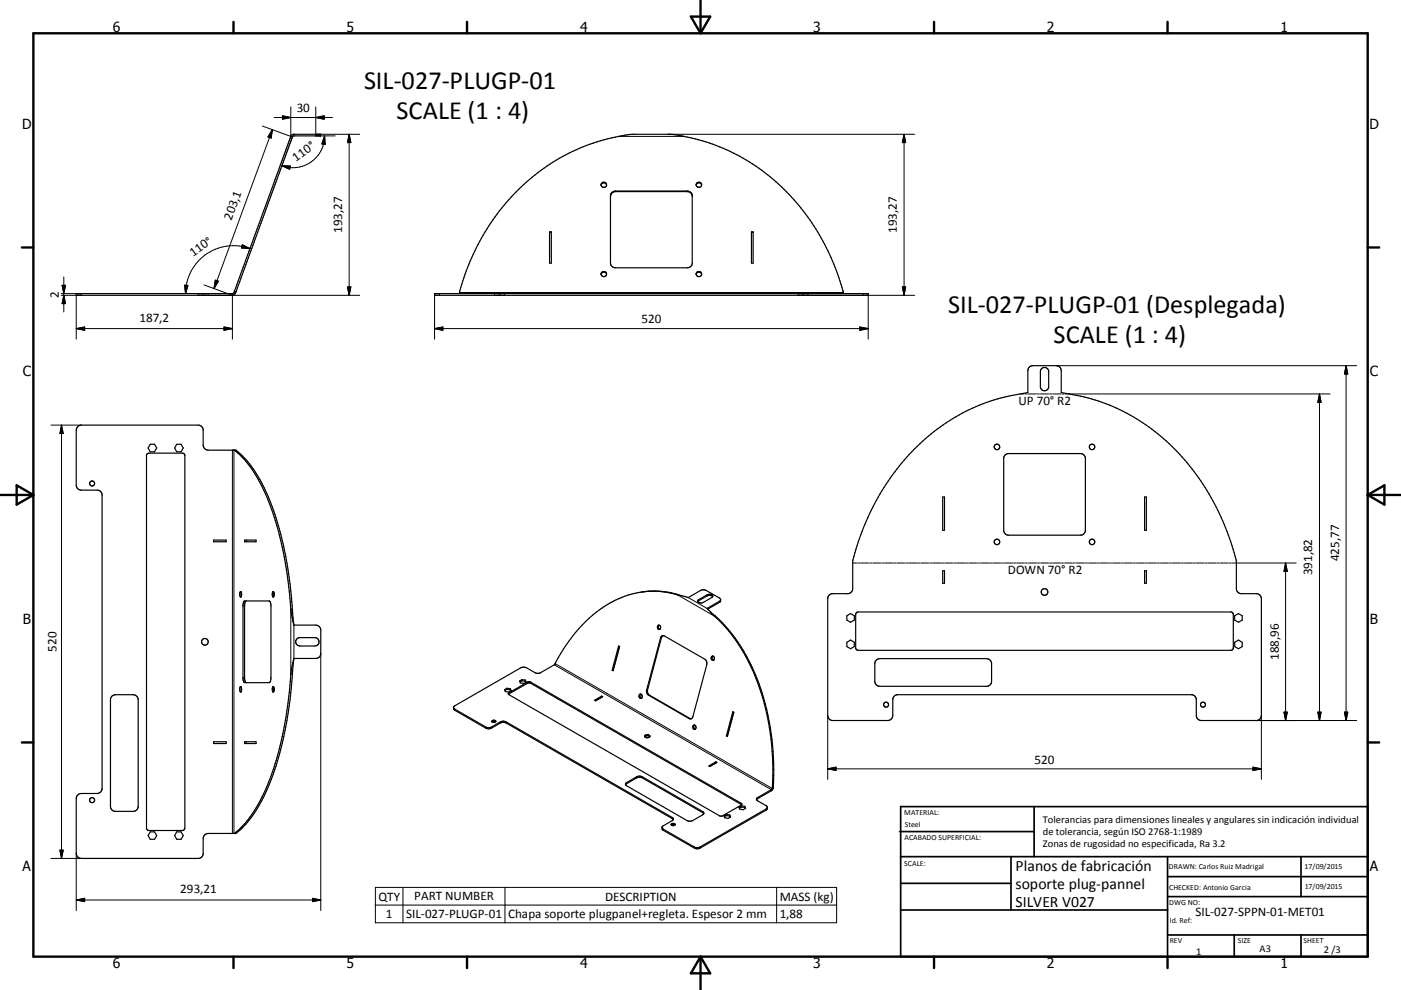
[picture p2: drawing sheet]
<svg xmlns="http://www.w3.org/2000/svg" width="420mm" height="297mm" viewBox="0 0 420 297" stroke-linecap="round" stroke-linejoin="round" font-family="sans-serif">
<g fill="none" stroke="#000" stroke-width=".36">
<path d="M87.2 40.9l.5 .2M87.2 40.9l-16.9 46.5M87.7 41.1l-16.9 46.4M88.1 40.8h8.1v-.5h-8.2l-.8 .6M88.1 40.3v.5M88.1 40.8l-.4 .3M180.2 55.5a.84 .84 0 0 1 .8-.7 .84 .84 0 0 1 .9 .7M207.5 58.6l-.6-.9-.9-.2h-21.5a1.47 1.47 0 0 0-1.5 1.4M207.5 58.7v20.2a1.44 1.44 0 0 1-1.5 1.4h-21.5a1.47 1.47 0 0 1-1.5-1.4v-20.2a1.51 1.51 0 0 1 1.5-1.4h21.5a1.48 1.48 0 0 1 1.5 1.6M208.7 55.5a.84 .84 0 0 1 .8-.7 .84 .84 0 0 1 .9 .7M164.8 69.5h.5v9.4h-.5zM164.8 69.7h.5"/>
<path d="M225.3 69.5h.5v9.4h-.5zM225.3 69.7h.5M60.9 88.1v.5M70.3 87.4l-.2 .5-.4 .2h-46.8v.5h46.8l.6-.3 .5-.8M70.3 87.4l.5 .1M130.3 88.1h130v.5h-130zM137.8 88.1v-.7a64.7 64.7 0 0 1 37-43.4 59.9 59.9 0 0 1 14.9-3.7h11.2a60.1 60.1 0 0 1 46.4 33.1l3.5 7.8 2 6.2v.7M149.8 88.1v.5M180.2 82.3a.84 .84 0 0 1 .8-.7 .84 .84 0 0 1 .9 .7M208.7 82.3a.84 .84 0 0 1 .8-.7 .84 .84 0 0 1 .9 .7M240.8 88.1v.5M312.3 110.5a1.25 1.25 0 0 1 1.4-.2 1.25 1.25 0 0 1 .7 1.2v4.5a1.24 1.24 0 0 1-1.2 1.2 1.24 1.24 0 0 1-1.3-1.2v-4.5z"/>
<path d="M44.1 136.1l.6-.2h10l.5 .2 .2 .6v111.7l-.2 .5-.5 .3h-10l-.6-.3-.2-.5v-111.7zM45 133.3h1.3l.7 1.1-.7 1.1h-1.3l-.6-1.1zM53 133.3h1.3l.6 1.1-.6 1.1h-1.3l-.6-1.1zM70.3 135.1a35.8 35.8 0 0 1 10.2 15.4 107.3 107.3 0 0 1 6.7 32.3M70.3 135.1h.1M70.3 135.1h.5M70.8 135.1h-8.4a1.58 1.58 0 0 1-1.5-1.6v-4.5a1.51 1.51 0 0 0-1.5-1.5h-35a1.56 1.56 0 0 0-1.5 1.5v16.5a1.51 1.51 0 0 0 1.5 1.5h4.7a1.47 1.47 0 0 1 1.5 1.5v88.1a1.51 1.51 0 0 1-1.5 1.5h-4.7a1.52 1.52 0 0 0-1.5 1.5v16.4a1.52 1.52 0 0 0 1.5 1.5h35a1.47 1.47 0 0 0 1.5-1.5v-4.5a1.53 1.53 0 0 1 1.5-1.5h8.4M70.8 135.1a37.6 37.6 0 0 1 10.8 16.9 112.3 112.3 0 0 1 6.1 30.8M301.3 136.5l1.1-.4h21.5a1.47 1.47 0 0 1 1.5 1.5v21.5a1.48 1.48 0 0 1-1.5 1.5h-21.5a1.48 1.48 0 0 1-1.5-1.5v-21.5zM282.6 149.1h.6v10h-.6zM343.2 149.1h.5v10h-.5zM64 162h3.8v.5h-3.8z"/>
<path d="M72.4 178.6v.1M72.4 177.9l-.3-.4-.2 .6 .2 1 .3-.6M72.4 177.9v.6M72.4 177.8v.8M73.3 162h3.5v.5h-3.5zM73.8 162v.5M82.1 178.6v.1M82.1 177.9l-.1-.4a1.08 1.08 0 0 0 0 1.6l.2-.6M82.1 177.9l.1 .6M82.1 177.8v.8M192.4 177.6l-.3 .1M192.4 177.6a31.7 31.7 0 0 0-19.8 12.1l-3.6 5-2.4 4.1"/>
<path d="M193.7 177.5l4-.1 5.4 1M193.7 177.5l-1.3 .1M193.7 177.5a24.6 24.6 0 0 1 9.7 .9M203.1 178.4l3.2 .9 3.7-2.2 1-.2 .7 .2 4 2.3a.77 .77 0 0 1 0 1.3l-3.5 2M203.4 178.4l.6 .2M203.4 178.4h-.3M213.7 179a1.3 1.3 0 0 0-1.7-.2l-2.8 1.7M216 180l-.3 .4-3.7 2.1 1 1.1M255.7 168.1v8.5a1.52 1.52 0 0 1-1.6 1.5h-4.4a1.47 1.47 0 0 0-1.5 1.5v35.1a1.52 1.52 0 0 0 1.5 1.5h16.4a1.57 1.57 0 0 0 1.6-1.5v-4.8a1.47 1.47 0 0 1 1.5-1.5h88a1.47 1.47 0 0 1 1.5 1.5v4.8a1.52 1.52 0 0 0 1.5 1.5h16.5a1.51 1.51 0 0 0 1.5-1.5v-35.1a1.47 1.47 0 0 0-1.5-1.5h-4.5a1.52 1.52 0 0 1-1.5-1.5v-8.5M255.7 168.1h.1M255.7 168.1a69.9 69.9 0 0 1 29.9-42.5 52.8 52.8 0 0 1 17.8-7l4.8-.8v-6.6a1.48 1.48 0 0 1 1.5-1.5h7a1.53 1.53 0 0 1 1.5 1.5v6.6l4.7 .8a60.2 60.2 0 0 1 40.1 30.5 78.9 78.9 0 0 1 7.6 19M282.6 171.2h.6v3.8h-.6z"/>
<path d="M343.2 171.2h.5v3.8h-.5zM370.6 168.1h.1M73.2 180.4l7.5-.1a1.44 1.44 0 0 1 .5 1.5l-.1 22.6-.4 .4h-7.3l-.3-.2-.2-1v-22.1zM73.8 180.3l-.3 .4-.2 1.1v21.5l.2 1.1 .3 .4M87.2 182.8l.9 4.7M87.2 182.8h.5M87.7 182.8l.4 4.7M88.1 187.5h6.6a1.51 1.51 0 0 1 1.5 1.6v6.9a1.47 1.47 0 0 1-1.5 1.5h-6.6M88.1 197.5l-.9 4.8M88.1 197.5l-.4 4.8M89.2 191.5l.7-.2h4.5a1.26 1.26 0 0 1 1.2 1.3 1.26 1.26 0 0 1-1.2 1.2h-4.5a1.26 1.26 0 0 1-1.2-.9 1.26 1.26 0 0 1 .5-1.4zM166.5 198.8h.1"/>
<path d="M166.5 198.8l-.2 .6-4.7 2.6-1-.1-3.2-1.7-1.3 .1-19.8 11.5-.3 .2v.7l9.9 5.9h1.2l3.2-1.8 .7-.1 .7 .2 50.1 29M166.6 198.8h-.1M185.5 193.8l.3 .2-2 7.2-.3-.1zM185.7 193.9l-1.9 7.1M197.2 187.7a.57 .57 0 0 1 .9 .4 .57 .57 0 0 1-.8 .6l-.2-.5zM197.6 187.6a.74 .74 0 0 0 .2 1.2M198.4 190.8h.8l12.1 7 .5 .5 .1 1.1-4.2 15.6-.5 .7-.6-.1-12.2-7-.5-.8v-.8l4.1-15.6zM198.8 190.7l-.5 .6-4.1 15.7v1l.5 .5 12.5 7.2M209.3 180l2.7-1.6a1.04 1.04 0 0 1 1.7 .6l-2.8 1.7a.88 .88 0 0 1-1.1 .3 .88 .88 0 0 1-.5-1zM213 183.6l1.4 1.2M213 183.6l1.1 1.2M213.4 197a.55 .55 0 0 1 .8 .4 .55 .55 0 0 1-.7 .6l-.3-.5z"/>
<path d="M213.7 196.8a.74 .74 0 0 0 .2 1.3M214.1 184.8a54.6 54.6 0 0 1 15.9 29.9 80.2 80.2 0 0 1 1.6 21.5M214.4 184.8h-.3M214.4 184.8a51.6 51.6 0 0 1 14 22.9 79.1 79.1 0 0 1 3.4 28.5M253.9 184.7l1.1-.6 1.1 .6v1.3l-1.1 .7-1.1-.7zM253.9 192.7l1.1-.7 1.1 .7v1.3l-1.1 .6-1.1-.6zM256.8 183.8l.5-.2h111.7l.6 .2 .2 .6v9.9l-.2 .6-.6 .2h-111.7l-.5-.2-.3-.6v-9.9zM262.7 198.1l1.1-.5h32a1.57 1.57 0 0 1 1.5 1.5v5.3a1.52 1.52 0 0 1-1.5 1.5h-32a1.46 1.46 0 0 1-1.5-1.5v-5.3zM370.2 192.7l1.1-.7 1.1 .7v1.3l-1.1 .6-1.1-.6zM370.2 184.7l1.1-.6 1.1 .6v1.3l-1.1 .7-1.1-.7zM33.6 208.9l1-.5h5.3a1.56 1.56 0 0 1 1.5 1.5v32a1.51 1.51 0 0 1-1.5 1.5h-5.3a1.47 1.47 0 0 1-1.5-1.5v-32zM72 206.1l.2-.1 .2 .4a.83 .83 0 0 1-.3 1.2l-.2-.6z"/>
<path d="M72.4 206.3v.9M81.8 206.1l.2-.1 .1 .4a.88 .88 0 0 1-.3 1.2l-.2-.8zM82.1 206.3v.9M87.2 202.3h.5M87.2 202.3l-.9 8.7a84.4 84.4 0 0 1-9.5 31.4 27.1 27.1 0 0 1-6.5 7.6M87.7 202.3a101.1 101.1 0 0 1-8.8 37.1 30.4 30.4 0 0 1-8.1 10.6M136 212.3l.3 .4 9.8 5.6 1.3-.2 2.9-1.6 .7-.1 .7 .2 49.8 28.6 .4 .5-.1 .3-3.1 1.9-.1 1 9.8 5.6 .8 .1 .7-.2 19.8-11.4a.77 .77 0 0 0 0-1.3l-2.5-1.4-.4-.6 .4-.4 4.1-2.4 .3-.7M147.5 216.3a.6 .6 0 0 1 .7-.3 .6 .6 0 0 1 .4 .6 .61 .61 0 0 1-.6 .2 .61 .61 0 0 1-.5-.5zM147.5 216.6l.5-.2 .6 .2M152 206.8l1 .2M152 206.8l-.6 .4M152 206.5l-.7 .4 .2 .6 1 .1 .8-.4-.3-.6"/>
<path d="M152 206.5l1 .1M152 206.5v.3M152.4 208.3l5.8-3.3 .7-.1 63.5 36.5M152.4 208.3l.1-.4 5.7-3.3h.9l63.2 36.4 .1 .4M152.4 208.3l63.5 36.5h.7l5.8-3.4M153 207l.2 .3M153 206.6v.4M156.5 204.2l1 .2M156.5 204.2l-.6 .4M156.5 203.9l-.7 .4 .2 .6 1 .1 .8-.4-.3-.6M156.5 203.9l1 .1M156.5 203.9v.3"/>
<path d="M157.5 204.4l.1 .3M157.5 204v.4M180.4 209.2h.1M180.4 209.2l-1.8 1M180.4 208.8l.3 .2-2.1 1.2M180.4 208.8l-2.1 1.3 .3 .1M180.4 208.8v.4M183.8 201l.1 .1M183.8 201l-.3 .1M191.7 208.4a.56 .56 0 0 1 .9 .4 .56 .56 0 0 1-.8 .6l-.2-.5zM192.1 208.2a.77 .77 0 0 0 .2 1.3M207.9 217.6a.6 .6 0 0 1 .8 .5 .6 .6 0 0 1-.8 .6l-.2-.5z"/>
<path d="M208.2 217.5a.74 .74 0 0 0 .2 1.3M219.7 213.5l.3 .2-1.9 7.3-.3-.2zM219.9 213.6l-1.9 7.1M64 222.5h3.8v.6h-3.8zM73.3 222.5h3.5v.6h-3.5zM73.8 222.5v.6M187.5 235.4l3.6-2.1h1.2l18.7 10.8M187.7 234.9l3.4-2h1.2l18.4 10.6 .3 .2v.5l-3.3 2-.7 .2-1-.2-18.3-10.6-.2-.3zM193.3 221a1.07 1.07 0 0 1 1.5 0M193.4 220.6a.76 .76 0 0 1 .9-.2 .76 .76 0 0 1 .5 .7 .84 .84 0 0 1-.9 .3 .84 .84 0 0 1-.6-.7zM214.6 228.9h.1M214.6 228.9l-1.8 1.1"/>
<path d="M214.6 228.6l.3 .1-2.1 1.3M214.6 228.6l-2.1 1.2 .3 .2M214.6 228.6v.3M218 220.7l.1 .1M218 220.7l-.2 .1M231.6 236.2h.1M231.8 236.2h.1M231.8 236.2h-.2M231.9 236.2h-.3M231.9 236.2l-.5 .9-4.6 2.8M45 249.6h1.3l.7 1.1-.7 1.1h-1.3l-.6-1.1zM53 249.6h1.3l.6 1.1-.6 1.1h-1.3l-.6-1.1z"/>
<path d="M70.3 250h.1M70.3 250h.5M201.3 247.2a.58 .58 0 0 1 .6-.2 .58 .58 0 0 1 .4 .5 .59 .59 0 0 1-.6 .2 .59 .59 0 0 1-.4-.5zM201.3 247.5l.4-.1 .6 .1M217.8 244.7l1 .1M217.8 244.7l-.6 .3M217.8 244.4l-.8 .4 .3 .5 1 .2 .7-.4-.2-.6M217.8 244.4l1 .1M217.8 244.4v.3M218.8 244.8l.1 .4M218.8 244.5v.3M222.3 242.1l-.6 .4"/>
<path d="M222.3 242.1l1 .1M222.3 241.8l-.8 .4 .3 .6 1 .1 .7-.4-.2-.6M222.3 241.8l1 .1M222.3 241.8v.3M223.3 242.2l.1 .4M223.3 241.9v.3M230 242.3l-.3 .4-20.3 11.6-1.2-.2-9.4-5.3-.3-.5"/>
<circle cx="181" cy="55.4" r=".8"/>
<circle cx="209.6" cy="55.4" r=".8"/>
<circle cx="181.1" cy="82.2" r=".8"/>
<circle cx="209.6" cy="82.2" r=".79"/>
<circle cx="298.9" cy="134.1" r=".82"/>
<circle cx="327.4" cy="134.1" r=".82"/>
<circle cx="27.6" cy="145.1" r=".76"/>
<circle cx="298.9" cy="162.6" r=".82"/>
<circle cx="313.2" cy="177.6" r="1"/>
<circle cx="327.4" cy="162.6" r=".82"/>
<circle cx="61.4" cy="192.6" r="1"/>
<circle cx="265.6" cy="211.4" r=".74"/>
<circle cx="360.7" cy="211.4" r=".74"/>
<circle cx="27.6" cy="240" r=".75"/>
</g>
<g fill="none" stroke="#000" stroke-width=".3">
<path d="M81.7 38.9l-17.5 47.7M81.7 38.9l-.4 2.5-1-.3zM82.2 35.3h17.5M84.7 34.8l2.5 .5-2.5 .5zM87.2 32.1v8.8l-8.5-3.1M94.7 32.1v8.7h5.8M94.7 35.3l2.5-.5v1zM84.5 49.7l2.6 .1-.3 1zM94.7 40.3h13.2M97.3 40.8a9.5 9.5 0 0 1-1.9 5.8 9.6 9.6 0 0 1-8.4 3.7l-2.5-.6M97.3 40.8l.2 2.5-1-.1zM104.7 40.3v48.3"/>
<path d="M104.7 40.3l.5 2.5h-1zM184.5 57.3v.2M185.5 40.9h19.5M200.3 40.3h73.9M206 57.3v.2M271 40.3l.5 2.5h-1zM271 40.3v48.3M72.6 73.4l2.3 1.2-2.5-.2zM74.9 74.6a14.3 14.3 0 0 0-14.9 3.2 14.2 14.2 0 0 0-4.4 10.3M18.4 88.1h6v.5h-6M18.6 85.6h1l-.5 2.5zM19.1 83.1v10.5"/>
<path d="M19.1 88.6l.5 2.5h-1zM22.9 98.6h46.8M22.9 98.6l2.5-.5v1zM22.9 88.6v13.2M55.4 85.6l.9 .1-.7 2.4zM59.4 88.1v.5h48.5M61.2 85.5l8.5 3.1M62.4 88.1v.5M64.5 84.1l1 .3-1.3 2.2zM67.2 98.1l2.5 .5-2.5 .5zM69.7 88.1v13.7M70.1 87.8l.5 .1"/>
<path d="M104.2 86.1h1l-.5 2.5zM130.3 98.6h130M130.3 98.6l2.5-.5v1zM130.3 88.6v13.2M131.8 88.1v.5M137.8 87.8h115M148.3 88.1v.5M151.3 88.1v.5M239.3 88.1v.5h34.9M242.3 88.1v.5M257.8 98.1l2.5 .5-2.5 .5zM258.8 88.1v.5"/>
<path d="M260.3 88.6v13.2M270.5 86.1h1l-.5 2.5zM305.8 118.2h1.2M307.3 118.2h.6M308.2 118.2h2.5M311 118.2h.6M311.9 118.2h2.5M314.7 118.2h.6M315.6 118.2h2.5M316.7 109.7h90M318.4 118.2h.6M319.3 118.2h79.5"/>
<path d="M395.6 118.2v98M395.6 118.2l.5 2.5h-1zM403.6 109.7v106.5M403.6 109.7l.5 2.5h-1zM15.3 127.5h9.1M18.4 127.5v130M18.4 127.5l.5 2.6h-.9zM69.7 135.1v114.9M70.1 135.1v114.9M203.1 178.4l11 6.4M206.3 179.3l5.7 3.2M209.5 179.9v.3"/>
<path d="M212 178.4v.4M255.7 168.9h1.1M257.1 168.9h.7M258 168.9h2.5M260.8 168.9h.5M261.6 168.9h2.4M264.3 168.9h.6M265.2 168.9h2.4M267.9 168.9h.6M268.8 168.9h2.4M271.5 168.9h.6M272.4 168.9h2.4"/>
<path d="M275.1 168.9h.6M276 168.9h2.4M278.7 168.9h.6M279.6 168.9h2.4M282.3 168.9h.6M283.2 168.9h2.4M285.9 168.9h.6M286.8 168.9h2.4M289.5 168.9h.6M290.4 168.9h2.4M293.1 168.9h.6M294 168.9h2.4"/>
<path d="M296.7 168.9h.6M297.6 168.9h2.4M300.3 168.9h.6M301.2 168.9h2.4M303.9 168.9h.6M304.8 168.9h2.4M307.5 168.9h.6M308.4 168.9h2.4M311.1 168.9h.6M312 168.9h2.4M314.7 168.9h.5M315.5 168.9h2.5"/>
<path d="M318.2 168.9h.6M319.2 168.9h2.3M321.8 168.9h.6M322.7 168.9h2.4M325.4 168.9h.6M326.3 168.9h2.4M329 168.9h.6M329.9 168.9h2.4M332.6 168.9h.6M333.5 168.9h2.4M336.2 168.9h.6M337.1 168.9h2.4"/>
<path d="M339.8 168.9h.6M340.7 168.9h2.4M343.4 168.9h.6M344.3 168.9h2.4M347 168.9h.6M347.9 168.9h2.4M350.6 168.9h.6M351.5 168.9h2.4M354.2 168.9h.6M355.1 168.9h2.4M357.8 168.9h.6M358.7 168.9h2.4"/>
<path d="M361.4 168.9h.6M362.3 168.9h2.4M365 168.9h.6M365.9 168.9h2.4M368.6 168.9h.6M369.5 168.9h19.1M385.4 168.9v47.3M385.4 168.9l.5 2.5h-1zM72.9 181.8h.4M87.2 182.8v19.5M88.1 187.5v10M96.2 196v77.2"/>
<path d="M166.2 199.4l65 37.5v.3M166.5 199.1l65 37.5 .3-.1M198.3 191.3l-.3 .1M215.7 180.4v.3M72.9 203.3h.4M136.3 212.7v.4M145.7 218.1v.4M147.4 218.1v.4M150 216.6v.3M151.7 216.6v.3M152.5 207.9v.3M158.2 204.6v.4"/>
<path d="M159.1 204.6v.4M194.2 207h-.3M194.7 208.5l-.3 .1M206.9 215.6h-.3M248.2 214.7v19.1M376.7 216.2h30M378.2 214.7v19.1M384.9 213.6h1l-.5 2.6zM395.1 213.6h1l-.5 2.6zM403.1 213.6h1l-.5 2.6zM187.9 234.8v.3M190.9 233.1v.3"/>
<path d="M192.6 233.1v.3M227.2 239.3v.3M248.2 230.7h130M248.2 230.7l2.4-.5v1zM375.7 230.2l2.5 .5-2.5 .5zM15.3 257.5h9.1M18 255.1h.9l-.5 2.4zM22.9 256v17.2M198.8 248.8v.3M201.5 245.2v.4M208.2 254.1v.3M209.9 254.1v.3"/>
<path d="M210.7 243.5v.3M222.3 241v.4M229.7 242.7v.3M22.9 270l2.5-.5v1zM22.9 270h73.3M93.7 269.5l2.5 .5-2.5 .5zM112.5 266.2h138.3v10.6h-138.3zM112.5 271.5h138.3M120.8 266.2v10.6M151.4 266.2v10.6M232.8 266.2v10.6"/>
</g>
<g fill="none" stroke="#000" stroke-width=".71">
<path d="M10 10h400v277h-400zM70 6.6v3.4M140 6.6v3.4M207.1 5h5.8l-2.9 5zM210 0v10M280 6.6v3.4M350 6.6v3.4M6.6 74.2h3.4M410 74.2h3.5M0 148.5h10M5 145.6l5 2.9-5 2.9zM410 148.5h10.1"/>
<path d="M410 148.5l5.1-2.9v5.8zM6.6 222.7h3.4M410 222.7h3.5M70 287v3.4M140 287v3.4M210 287v10M210 287l2.9 5h-5.8zM280 287v3.4M350 287v3.4"/>
</g>
<g fill="none" stroke="#000" stroke-width=".51">
<path d="M269.7 249.5h40.3M270 242h140v45h-140zM270 257h140M303.1 257v16M310 242v15M350 257v30M390.1 257v12M270 265h33.1M270 273h80M350 269h60M350 263h60M350 280.5h60"/>
<path d="M370 280.5v6.5M390.1 280.5v6.5"/>
</g>
<g fill="#000" stroke="#000" stroke-width=".3">
<path d="M84.7 34.8l2.5 .5-2.5 .5zM94.7 35.3l2.5-.5v1zM81.7 38.9l-.4 2.5-1-.3zM84.5 49.7l2.6 .1-.3 1zM97.3 40.8l.2 2.5-1-.1zM104.7 40.3l.5 2.5h-1zM271 40.3l.5 2.5h-1zM72.6 73.4l2.3 1.2-2.5-.2zM18.6 85.6h1l-.5 2.5zM19.1 88.6l.5 2.5h-1zM22.9 98.6l2.5-.5v1zM55.4 85.6l.9 .1-.7 2.4z"/>
<path d="M64.5 84.1l1 .3-1.3 2.2zM67.2 98.1l2.5 .5-2.5 .5zM104.2 86.1h1l-.5 2.5zM130.3 98.6l2.5-.5v1zM257.8 98.1l2.5 .5-2.5 .5zM270.5 86.1h1l-.5 2.5zM403.6 109.7l.5 2.5h-1zM18.4 127.5l.5 2.6h-.9zM395.6 118.2l.5 2.5h-1zM385.4 168.9l.5 2.5h-1zM384.9 213.6h1l-.5 2.6zM395.1 213.6h1l-.5 2.6z"/>
<path d="M403.1 213.6h1l-.5 2.6zM248.2 230.7l2.4-.5v1zM375.7 230.2l2.5 .5-2.5 .5zM18 255.1h.9l-.5 2.4zM22.9 270l2.5-.5v1zM93.7 269.5l2.5 .5-2.5 .5z"/>
</g>
<g font-size="7.9">
<text x="109.1" y="26.6">SIL-027-PLUGP-01</text>
<text x="118.9" y="35.6">SCALE (1 : 4)</text>
<text x="284.2" y="93.9">SIL-027-PLUGP-01 (Desplegada)</text>
<text x="315.9" y="102.9">SCALE (1 : 4)</text>
</g>
<g font-size="4.7">
<text x="304.5" y="261.2">Planos de fabricación</text>
<text x="304.5" y="266.6">soporte plug-pannel</text>
<text x="304.5" y="272">SILVER V027</text>
</g>
<g font-size="4.2">
<text x="33.9" y="9.6">6</text>
<text x="103.9" y="9.6">5</text>
<text x="173.9" y="9.6">4</text>
<text x="243.8" y="9.6">3</text>
<text x="313.9" y="9.6">2</text>
<text x="383.9" y="9.6">1</text>
<text x="6.7" y="38.7">D</text>
<text x="410.5" y="38.7">D</text>
<text x="6.9" y="112.9">C</text>
<text x="410.7" y="112.9">C</text>
<text x="6.9" y="187.1">B</text>
<text x="410.7" y="187.1">B</text>
<text x="6.8" y="261.4">A</text>
<text x="410.7" y="261.4">A</text>
<text x="33.9" y="290.4">6</text>
<text x="103.9" y="290.4">5</text>
<text x="173.9" y="290.4">4</text>
<text x="243.8" y="290.4">3</text>
<text x="313.9" y="290.4">2</text>
<text x="383.9" y="290.4">1</text>
</g>
<g font-size="3.9">
<text x="89" y="33.7">30</text>
<text x="88.7" y="48.5" transform="rotate(-35 88.7 48.5)">110°</text>
<text x="69.4" y="66.2" transform="rotate(-70 69.4 66.2)">203,1</text>
<text x="102.6" y="69.9" transform="rotate(-90 102.6 69.9)">193,27</text>
<text x="268.9" y="69.9" transform="rotate(-90 268.9 69.9)">193,27</text>
<text x="57.9" y="77.1" transform="rotate(-35 57.9 77.1)">110°</text>
<text x="17.6" y="89.3" transform="rotate(-90 17.6 89.3)">2</text>
<text x="41.8" y="96.5">187,2</text>
<text x="192.3" y="97">520</text>
<text x="305.3" y="121.6">UP 70° R2</text>
<text x="302.2" y="172.3">DOWN 70° R2</text>
<text x="393.4" y="172.6" transform="rotate(-90 393.4 172.6)">391,82</text>
<text x="401.5" y="168.4" transform="rotate(-90 401.5 168.4)">425,77</text>
<text x="16.9" y="195.6" transform="rotate(-90 16.9 195.6)">520</text>
<text x="383.4" y="198" transform="rotate(-90 383.4 198)">188,96</text>
<text x="310.1" y="229.1">520</text>
<text x="54" y="267.9">293,21</text>
<text x="113.5" y="270.2">QTY</text>
<text x="115.7" y="275.4">1</text>
<text x="121.8" y="275.4">SIL-027-PLUGP-01</text>
<text x="124.2" y="270.1">PART NUMBER</text>
<text x="152.3" y="275.5">Chapa soporte plugpanel+regleta. Espesor 2 mm</text>
<text x="181.4" y="270.2">DESCRIPTION</text>
<text x="233.8" y="270.3">MASS (kg)</text>
<text x="233.8" y="275.4">1,88</text>
<text x="358.4" y="274.9">SIL-027-SPPN-01-MET01</text>
</g>
<g font-size="3.1">
<text x="312.7" y="246.8">Tolerancias para dimensiones lineales y angulares sin indicación individual</text>
<text x="312.7" y="250.4">de tolerancia, según ISO 2768-1:1989</text>
<text x="312.7" y="254">Zonas de rugosidad no especificada, Ra 3.2</text>
<text x="358.6" y="286.5">1</text>
<text x="377.6" y="285.6">A3</text>
<text x="396.9" y="285.9">2 /3</text>
</g>
<g font-size="2.4">
<text x="271.1" y="244.4">MATERIAL:</text>
<text x="271.2" y="252">ACABADO SUPERFICIAL:</text>
<text x="271.3" y="248">Steel</text>
<text x="271.1" y="259.7">SCALE:</text>
<text x="350.4" y="260.8">DRAWN: Carlos Ruiz Madrigal</text>
<text x="391.1" y="260.6">17/09/2015</text>
<text x="350.5" y="267">CHECKED: Antonio Garcia</text>
<text x="391.2" y="266.7">17/09/2015</text>
<text x="350.5" y="271.4">DWG NO:</text>
<text x="350.7" y="276.9">Id. Ref:</text>
<text x="350.7" y="282.8">REV</text>
<text x="371.1" y="282.9">SIZE</text>
<text x="390.8" y="283">SHEET</text>
</g>
</svg>
